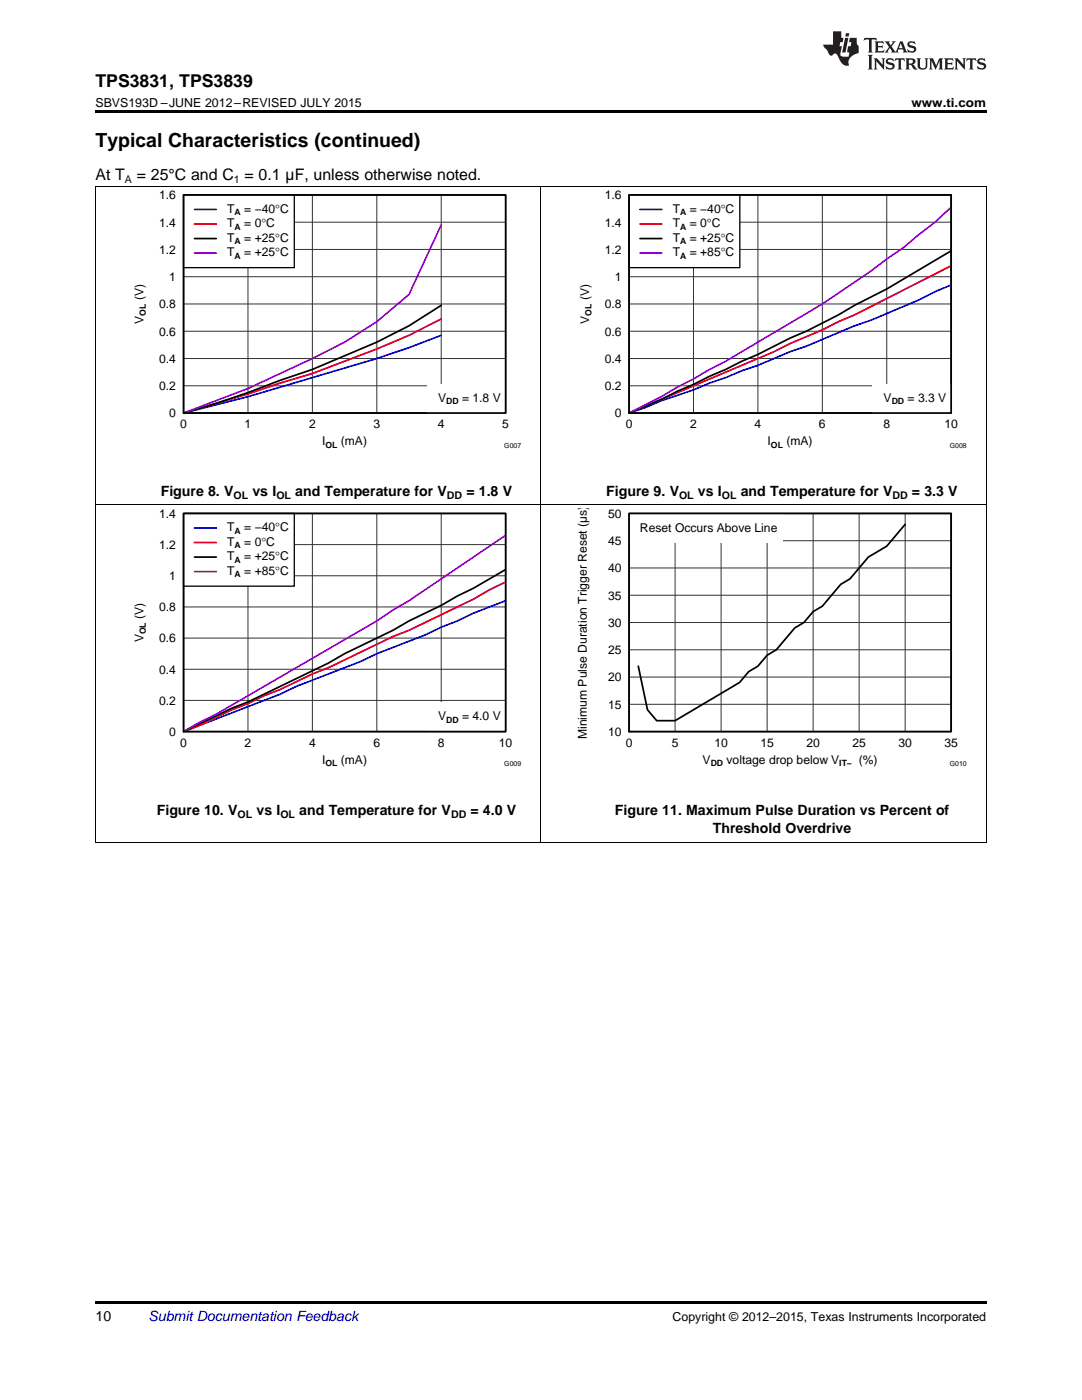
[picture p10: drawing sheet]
<svg xmlns="http://www.w3.org/2000/svg" width="216mm" height="279mm" viewBox="0 0 216 279" stroke-linecap="round" stroke-linejoin="round" font-family="sans-serif">
<path d="M19 168.1h.2zM196.7 168.1h.1zM19 259.7h177.8v.5h-177.8z" fill="#000"/>
<path d="M19.1 100.8v67.3M107.9 100.8v67.3M196.8 100.8v67.3M19 168h177.8" fill="none" stroke="#000" stroke-width=".2"/>
<path d="M36.6 102.5h64.3v43.5h-64.3z" fill="none" stroke="#000" stroke-width=".26"/>
<path d="M36.6 102.5h64.3v43.5h-64.3zM36.6 114.9h64.3M36.6 108.7h64.3M49.5 102.5v43.5M62.3 102.5v43.5M75.2 102.5v43.5M88 102.5v43.5M36.6 139.8h64.3M36.6 133.6h64.3M36.6 127.3h64.3M36.6 121.1h64.3" fill="none" stroke="#333" stroke-width=".2"/>
<path d="M100.9 119.9l-6.4 2.5-9.7 4.3-9.6 3.8-3.2 1.5-12.9 5-3.2 1.5-19.3 7.5" fill="none" stroke="#00f" stroke-width=".35"/>
<path d="M100.9 116.2l-3.2 1.5-3.2 1.9-6.5 3.1-6.4 3.1-3.2 1.2-12.9 6.3-3.2 1.2-6.4 3.1-3.2 1.3-3.2 1.5-3.2 1.3-6.5 3.1-3.2 1.2" fill="none" stroke="#f00" stroke-width=".35"/>
<path d="M100.9 113.7l-6.4 3.7-3.2 1.6-3.3 1.8-6.4 3.1-3.2 1.9-9.6 4.7-3.3 1.8-16 7.8-3.2 1.2-9.7 4.7" fill="none" stroke="#000" stroke-width=".35"/>
<path d="M100.9 106.8l-3.2 2.2a450.1 450.1 0 0 1-25.7 16.8l-28.9 16.8-3.3 1.5-3.2 1.9" fill="none" stroke="#9400d3" stroke-width=".35"/>
<path d="M36.6 102.5h22.1v14.5h-22.1z" fill="#fff"/>
<path d="M36.6 102.5h22.1v14.5h-22.1z" fill="none" stroke="#000" stroke-width=".26"/>
<path d="M38.8 105.4h4.4" fill="none" stroke="#00f" stroke-width=".35"/>
<path d="M38.8 108.3h4.4" fill="none" stroke="#f00" stroke-width=".35"/>
<path d="M38.8 111.2h4.4" fill="none" stroke="#000" stroke-width=".35"/>
<path d="M38.8 114.1h4.4" fill="none" stroke="#9400d3" stroke-width=".35"/>
<path d="M85.2 140.2h15.7v5.8h-15.7z" fill="#fff"/>
<path d="M36.6 102.5h64.3v43.5h-64.3zM180.6 104.6l-3.7 4.4-3.6 2.2-3.7 4.3-1.8 1.1-3.7 4.4-1.9 1.1-1.8 2.1-1.8 1.1-3.7 4.4-1.8 1.1-1.9 2.1-1.8 1.1-1.8 2.2-12.9 7.6h-3.7l-1.8-2.1-1.8-8.8" fill="none" stroke="#000" stroke-width=".35"/>
<path d="M125.5 102.5h64.3v43.5h-64.3z" fill="none" stroke="#000" stroke-width=".26"/>
<g fill="none" stroke="#333" stroke-width=".2">
<path d="M125.5 102.5h64.3v43.5h-64.3zM125.5 118.8h64.3M125.5 113.4h64.3M125.5 107.9h64.3M134.7 102.5v43.5M143.9 102.5v43.5M153.1 102.5v43.5M162.2 102.5v43.5M171.4 102.5v43.5M180.6 102.5v43.5M125.5 135.1h64.3M125.5 129.7h64.3"/>
<path d="M125.5 124.2h64.3M125.5 140.6h64.3"/>
</g>
<path d="M125.5 102.5h30.6v5.8h-30.6z" fill="#fff"/>
<path d="M88 60.9l-6.4 4.1-6.4 3.3-12.9 5.4-19.2 6.8-6.5 1.9M125.5 102.5h64.3v43.5h-64.3z" fill="none" stroke="#000" stroke-width=".35"/>
<path d="M19.1 37.2v63.6M107.9 37.2v63.6M196.8 37.2v63.6M19 100.8h177.8" fill="none" stroke="#000" stroke-width=".2"/>
<path d="M36.6 38.9h64.3v43.5h-64.3z" fill="none" stroke="#000" stroke-width=".26"/>
<path d="M36.6 38.9h64.3v43.5h-64.3zM49.5 38.9v43.5M62.3 38.9v43.5M75.2 38.9v43.5M88 38.9v43.5M36.6 55.2h64.3M36.6 49.8h64.3M36.6 44.3h64.3M36.6 77h64.3M36.6 71.6h64.3M36.6 66.1h64.3M36.6 60.7h64.3" fill="none" stroke="#333" stroke-width=".2"/>
<path d="M88 66.9a235 235 0 0 1-25.7 8.5 339.7 339.7 0 0 1-25.7 7" fill="none" stroke="#00f" stroke-width=".35"/>
<path d="M88 63.7l-6.4 3.2-6.4 2.7-12.9 4.9-6.4 1.9-6.4 2.2-12.9 3.8" fill="none" stroke="#f00" stroke-width=".35"/>
<path d="M88 44.9l-6.4 13.9-6.4 5.4-6.4 4.1-6.5 3.3-12.8 5.9-12.9 4.9" fill="none" stroke="#9400d3" stroke-width=".35"/>
<path d="M36.6 38.9h22.1v14.5h-22.1z" fill="#fff"/>
<path d="M36.6 38.9h22.1v14.5h-22.1z" fill="none" stroke="#000" stroke-width=".26"/>
<path d="M38.8 41.8h4.4" fill="none" stroke="#00f" stroke-width=".35"/>
<path d="M38.8 44.7h4.4" fill="none" stroke="#f00" stroke-width=".35"/>
<path d="M38.8 47.6h4.4" fill="none" stroke="#000" stroke-width=".35"/>
<path d="M38.8 50.5h4.4" fill="none" stroke="#9400d3" stroke-width=".35"/>
<path d="M85.2 76.6h15.7v5.8h-15.7z" fill="#fff"/>
<path d="M36.6 38.9h64.3v43.5h-64.3zM189.8 50.1l-6.4 3.8a113.3 113.3 0 0 1-12.9 7 106.5 106.5 0 0 1-12.8 6.6l-6.5 3.2-3.2 1.4-3.2 1.6-3.2 1.4-9.6 4.6-6.5 2.7" fill="none" stroke="#000" stroke-width=".35"/>
<path d="M125.5 38.9h64.3v43.5h-64.3z" fill="none" stroke="#000" stroke-width=".26"/>
<path d="M125.5 38.9h64.3v43.5h-64.3zM138.4 38.9v43.5M151.2 38.9v43.5M164.1 38.9v43.5M176.9 38.9v43.5M125.5 55.2h64.3M125.5 49.8h64.3M125.5 44.3h64.3M125.5 77h64.3M125.5 71.6h64.3M125.5 66.1h64.3M125.5 60.7h64.3" fill="none" stroke="#333" stroke-width=".2"/>
<path d="M189.8 56.9l-3.2 1.3-3.2 1.6-6.5 2.8-3.2 1.3-3.2 1.1-9.6 4.1-3.2 1.1-6.5 2.7-3.2 1.1-9.6 3.8-6.4 2.2-3.3 1.3-3.2 1.1" fill="none" stroke="#00f" stroke-width=".35"/>
<path d="M189.8 53l-3.2 1.7a416.4 416.4 0 0 1-25.7 12.5l-3.2 1.4-3.3 1.6-28.9 12.2" fill="none" stroke="#f00" stroke-width=".35"/>
<path d="M189.8 41.3l-3.2 3-3.2 2.5-3.2 2.7-9.7 6.8a276.6 276.6 0 0 1-19.3 12l-6.4 3.8-3.2 1.6-3.2 1.9-3.2 1.7-3.2 1.9-6.5 3.2" fill="none" stroke="#9400d3" stroke-width=".35"/>
<path d="M125.5 38.9h22.1v14.5h-22.1z" fill="#fff"/>
<path d="M125.5 38.9h22.1v14.5h-22.1z" fill="none" stroke="#000" stroke-width=".26"/>
<path d="M127.7 41.8h4.4" fill="none" stroke="#00f" stroke-width=".35"/>
<path d="M127.7 44.7h4.4" fill="none" stroke="#f00" stroke-width=".35"/>
<path d="M127.7 47.6h4.4" fill="none" stroke="#000" stroke-width=".35"/>
<path d="M127.7 50.5h4.4" fill="none" stroke="#9400d3" stroke-width=".35"/>
<path d="M174.1 76.6h15.7v5.8h-15.7z" fill="#fff"/>
<path d="M125.5 38.9h64.3v43.5h-64.3z" fill="none" stroke="#000" stroke-width=".35"/>
<path d="M19 37.2h177.8" fill="none" stroke="#000" stroke-width=".2"/>
<path d="M19 22h177.8v.5h-177.8z" fill="#000"/>
<g fill="#231f20">
<path d="M172.5 7.6l-.1 .5 .4-.2h.6v.1v2.1l-.2 .4h.9l-.2-.4v-2.1l.1-.1h.5l.5 .2-.2-.5zM174.5 8.3l.2 .3v1.5l-.2 .4h1.8l.2-.6a1.04 1.04 0 0 1-1.3 .2v-.7h.6l.3 .2v-.6l-.3 .2h-.6v-.6l.8-.1 .4 .3-.2-.5zM176.5 8.3l.9 1.1-.9 1.1h.8l-.2-.2 .4-.7 .5 .7-.2 .2h1.5l-.2-.2 .2-.4h.9l.1 .4-.2 .2h1l-.3-.3-.7-1.9h-.5l-.9 2-.8-1 .9-1h-.8l.1 .3-.4 .5-.3-.6 .1-.2zM179.7 8.6l.4 1h-.7zM181.3 8.4a.63 .63 0 0 0-.2 .7 .63 .63 0 0 0 .6 .4l.6 .2 .1 .2a.75 .75 0 0 1-.7 .4 .75 .75 0 0 1-.6-.5l.1 .7 .1-.1a1.11 1.11 0 0 0 1.5-.6 1.13 1.13 0 0 0-1.2-.8l-.1-.4a1.04 1.04 0 0 1 1.2 .2l-.2-.5-.2 .1-.4-.2zM173.2 10.9l.2 .4v2.2l-.2 .4h1l-.3-.4v-2.2l.3-.4zM174.3 11.6l.3 .4v1.5l-.3 .4h.8l-.2-.4v-1.3l1.5 1.7v-1.9l.2-.4h-.7l.2 .4v.9l-1.1-1.3zM177 11.8a.62 .62 0 0 0-.2 .7 .62 .62 0 0 0 .6 .4l.6 .1 .1 .3a.76 .76 0 0 1-.7 .3 .76 .76 0 0 1-.7-.4l.2 .7 .1-.1a1.11 1.11 0 0 0 1.5-.6 1.13 1.13 0 0 0-1.2-.8l-.1-.4a1.04 1.04 0 0 1 1.2 .2l-.2-.6-.2 .1-.5-.1zM178.7 11.6l-.2 .6a.61 .61 0 0 1 .8-.3v1.6l-.2 .4h.9l-.2-.4v-1.6a.63 .63 0 0 1 .7 .3l-.1-.6zM180.6 11.6l.3 .4v1.5l-.3 .4h1l-.2-.2-.1-.8 .6 .2a.76 .76 0 0 0 1.2 .7l-1-1a.58 .58 0 0 0 .6-.5 .58 .58 0 0 0-.5-.6zM181.4 11.9h.1a.45 .45 0 0 1 .5 .1 .45 .45 0 0 1 .1 .5l-.8 .2zM182.9 11.6l.2 .2a2.17 2.17 0 0 0 .3 1.9 .99 .99 0 0 0 1.6-.6v-1.1l.2-.4h-.7l.2 .2a1.92 1.92 0 0 1-.2 1.8 .6 .6 0 0 1-.9-.5v-1.1l.2-.4zM185.4 11.6l.2 .4v1.5l-.2 .4h.7l-.2-.4v-1.4l.8 1.8 .8-1.8v1.4l-.2 .4h.9l-.2-.4v-1.5l.2-.4h-.8l-.6 1.5-.6-1.5zM188.4 11.6l.2 .4v1.5l-.2 .4h1.8l.1-.6a1.04 1.04 0 0 1-1.2 .1v-.6h.5l.4 .2v-.6l-.4 .2h-.5v-.7h.8l.3 .3-.1-.6zM190.5 11.6l.2 .4v1.5l-.2 .4h.7l-.2-.4v-1.3l1.5 1.7v-1.9l.2-.4h-.7l.2 .4v.9l-1.1-1.3zM192.9 11.6l-.1 .6a.61 .61 0 0 1 .7-.3l.1 1.6-.3 .4h1l-.3-.4 .1-1.6a.63 .63 0 0 1 .7 .3l-.1-.6zM195.2 11.8a.62 .62 0 0 0-.2 .7 .62 .62 0 0 0 .6 .4l.6 .1 .1 .3a.76 .76 0 0 1-.7 .3 .76 .76 0 0 1-.6-.4l.1 .7 .1-.1a1.11 1.11 0 0 0 1.6-.6 1.13 1.13 0 0 0-1.3-.8l-.1-.4a1.04 1.04 0 0 1 1.2 .2l-.1-.6-.2 .1-.5-.1z"/>
<path d="M166.2 6.3v2.6h-1.9v.4l.8 .9a.91 .91 0 0 0 1 .8 .56 .56 0 0 1 .5-.3 .56 .56 0 0 1 .5 .3l.4 .8a1.53 1.53 0 0 0 1.9 1.2 1.54 1.54 0 0 1 1-2.1l.9-.3v-1.4a1.52 1.52 0 0 1-.4-1.6h-1.3l-.2 .8h.5l-.2 .8h-.5l-.1 1v.2l.4 .1-.2 .8a1.93 1.93 0 0 1-1.6-.3l.3-1.8h-.5l.2-.8h.4l.2-.8h-.4v-1.3zM168.6 7.6l-.6 2.9h.7l.6-2.9zM168.8 6.6l-.1 .7h.6l.2-.7z"/>
</g>
<text font-size="3.9" x="19" y="29.3">Typical Characteristics (continued)</text>
<text font-size="3.5" x="19" y="17.3">TPS3831, TPS3839</text>
<g font-size="3.2">
<text x="19" y="36">At T</text>
<text x="27.3" y="36">= 25°C and C = 0.1 µF, unless otherwise noted.</text>
</g>
<g font-size="2.8">
<text x="32.1" y="99.1">Figure 8. V</text>
<text x="50.4" y="99.1">vs I</text>
<text x="58.9" y="99.1">and Temperature for V</text>
<text x="93.1" y="99.1">= 1.8 V</text>
<text x="121" y="99.1">Figure 9. V</text>
<text x="139.3" y="99.1">vs I</text>
<text x="147.8" y="99.1">and Temperature for V</text>
<text x="182" y="99.1">= 3.3 V</text>
<text x="31.3" y="162.6">Figure 10. V</text>
<text x="51.2" y="162.6">vs I</text>
<text x="59.7" y="162.6">and Temperature for V</text>
<text x="93.9" y="162.6">= 4.0 V</text>
<text x="122.7" y="162.6">Figure 11. Maximum Pulse Duration vs Percent of</text>
<text x="142.2" y="166.3">Threshold Overdrive</text>
<text x="19" y="263.6">10</text>
</g>
<text font-size="2.8" fill="#0000c8" x="29.6" y="263.6">Submit Documentation Feedback</text>
<g font-size="2.5">
<text x="19" y="21.4">SBVS193D –JUNE 2012–REVISED JULY 2015</text>
<text x="181.9" y="21.4">www.ti.com</text>
<text x="134.2" y="263.6">Copyright © 2012–2015, Texas Instruments Incorporated</text>
</g>
<g font-size="2.4">
<text x="31.8" y="39.8">1.6</text>
<text x="120.7" y="39.8">1.6</text>
<text x="31.8" y="45.2">1.4</text>
<text x="45.3" y="45.4">T</text>
<text x="45.3" y="42.5">T</text>
<text x="48.7" y="45.4">= 0°C</text>
<text x="48.7" y="42.5">= −40°C</text>
<text x="120.7" y="45.2">1.4</text>
<text x="134.2" y="42.5">T</text>
<text x="134.2" y="45.4">T</text>
<text x="137.6" y="45.4">= 0°C</text>
<text x="137.6" y="42.5">= −40°C</text>
<text x="31.8" y="50.6">1.2</text>
<text x="45.3" y="51.2">T</text>
<text x="45.3" y="48.3">T</text>
<text x="48.7" y="51.2">= +25°C</text>
<text x="48.7" y="48.3">= +25°C</text>
<text x="120.7" y="50.6">1.2</text>
<text x="134.2" y="51.2">T</text>
<text x="134.2" y="48.3">T</text>
<text x="137.6" y="51.2">= +85°C</text>
<text x="137.6" y="48.3">= +25°C</text>
<text x="28.7" y="59.9" transform="rotate(-90 28.7 59.9)">(V)</text>
<text x="33.8" y="56.1">1</text>
<text x="117.6" y="59.9" transform="rotate(-90 117.6 59.9)">(V)</text>
<text x="122.7" y="56.1">1</text>
<text x="28.7" y="64.6" transform="rotate(-90 28.7 64.6)">V</text>
<text x="31.8" y="61.5">0.8</text>
<text x="117.6" y="64.6" transform="rotate(-90 117.6 64.6)">V</text>
<text x="120.7" y="61.5">0.8</text>
<text x="31.8" y="67">0.6</text>
<text x="120.7" y="67">0.6</text>
<text x="31.8" y="77.9">0.2</text>
<text x="31.8" y="72.4">0.4</text>
<text x="120.7" y="77.9">0.2</text>
<text x="120.7" y="72.4">0.4</text>
<text x="33.8" y="83.3">0</text>
<text x="87.4" y="80.2">V</text>
<text x="92.2" y="80.2">= 1.8 V</text>
<text x="122.7" y="83.3">0</text>
<text x="176.3" y="80.2">V</text>
<text x="181.1" y="80.2">= 3.3 V</text>
<text x="36" y="85.4">0</text>
<text x="48.8" y="85.4">1</text>
<text x="61.7" y="85.4">2</text>
<text x="64.3" y="88.9">I</text>
<text x="68" y="88.9">(mA)</text>
<text x="74.5" y="85.4">3</text>
<text x="87.4" y="85.4">4</text>
<text x="100.2" y="85.4">5</text>
<text x="124.9" y="85.4">0</text>
<text x="137.7" y="85.4">2</text>
<text x="150.6" y="85.4">4</text>
<text x="153.2" y="88.9">I</text>
<text x="156.9" y="88.9">(mA)</text>
<text x="163.4" y="85.4">6</text>
<text x="176.3" y="85.4">8</text>
<text x="188.4" y="85.4">10</text>
<text x="31.8" y="103.3">1.4</text>
<text x="45.3" y="106">T</text>
<text x="48.7" y="106">= −40°C</text>
<text x="121.3" y="103.3">50</text>
<text x="127.7" y="106.2">Reset Occurs Above Line</text>
<text x="31.8" y="109.6">1.2</text>
<text x="45.3" y="111.8">T</text>
<text x="45.3" y="108.9">T</text>
<text x="48.7" y="111.8">= +25°C</text>
<text x="48.7" y="108.9">= 0°C</text>
<text x="121.3" y="108.8">45</text>
<text x="33.8" y="115.8">1</text>
<text x="45.3" y="114.8">T</text>
<text x="48.7" y="114.8">= +85°C</text>
<text x="121.3" y="119.7">35</text>
<text x="121.3" y="114.2">40</text>
<text x="28.7" y="123.5" transform="rotate(-90 28.7 123.5)">(V)</text>
<text x="31.8" y="122">0.8</text>
<text x="121.3" y="125.1">30</text>
<text x="28.7" y="128.2" transform="rotate(-90 28.7 128.2)">V</text>
<text x="31.8" y="128.2">0.6</text>
<text x="121.3" y="130.5">25</text>
<text x="31.8" y="134.4">0.4</text>
<text x="121.3" y="136">20</text>
<text x="31.8" y="140.7">0.2</text>
<text x="87.4" y="143.7">V</text>
<text x="92.2" y="143.7">= 4.0 V</text>
<text x="121.3" y="141.4">15</text>
<text x="33.8" y="146.9">0</text>
<text x="36" y="149">0</text>
<text x="48.8" y="149">2</text>
<text x="61.7" y="149">4</text>
<text x="74.5" y="149">6</text>
<text x="87.4" y="149">8</text>
<text x="99.5" y="149">10</text>
<text x="117.1" y="147.5" transform="rotate(-90 117.1 147.5)">Minimum Pulse Duration Trigger Reset (µs)</text>
<text x="121.3" y="146.9">10</text>
<text x="124.9" y="149">0</text>
<text x="134" y="149">5</text>
<text x="142.5" y="149">10</text>
<text x="151.7" y="149">15</text>
<text x="160.9" y="149">20</text>
<text x="170.1" y="149">25</text>
<text x="179.3" y="149">30</text>
<text x="188.4" y="149">35</text>
<text x="64.3" y="152.5">I</text>
<text x="68" y="152.5">(mA)</text>
<text x="140.2" y="152.4">V</text>
<text x="145" y="152.4">voltage drop below V</text>
<text x="171.4" y="152.4">(%)</text>
</g>
<g font-size="2.1">
<text x="24.9" y="36.6">A</text>
<text x="46.7" y="36.6">1</text>
<text x="46.6" y="99.6">OL</text>
<text x="55.1" y="99.6">OL</text>
<text x="89.2" y="99.6">DD</text>
<text x="135.5" y="99.6">OL</text>
<text x="144" y="99.6">OL</text>
<text x="178.1" y="99.6">DD</text>
<text x="47.4" y="163.2">OL</text>
<text x="56" y="163.2">OL</text>
<text x="90" y="163.2">DD</text>
</g>
<g font-size="1.7">
<text x="46.8" y="45.8">A</text>
<text x="46.8" y="42.9">A</text>
<text x="135.7" y="45.8">A</text>
<text x="135.7" y="42.9">A</text>
<text x="46.8" y="51.6">A</text>
<text x="46.8" y="48.7">A</text>
<text x="135.7" y="48.7">A</text>
<text x="135.7" y="51.6">A</text>
<text x="29.1" y="63" transform="rotate(-90 29.1 63)">OL</text>
<text x="118" y="63" transform="rotate(-90 118 63)">OL</text>
<text x="89" y="80.6">DD</text>
<text x="177.9" y="80.6">DD</text>
<text x="64.9" y="89.3">OL</text>
<text x="153.8" y="89.3">OL</text>
<text x="46.8" y="106.5">A</text>
<text x="46.8" y="109.4">A</text>
<text x="46.8" y="112.3">A</text>
<text x="46.8" y="115.2">A</text>
<text x="29.1" y="126.6" transform="rotate(-90 29.1 126.6)">OL</text>
<text x="89" y="144.2">DD</text>
<text x="64.9" y="152.9">OL</text>
<text x="141.8" y="152.9">DD</text>
<text x="167.5" y="152.9">IT−</text>
</g>
<g font-size="1.4">
<text x="100.6" y="89.3">G007</text>
<text x="189.5" y="89.3">G008</text>
<text x="100.6" y="152.9">G009</text>
<text x="189.5" y="152.9">G010</text>
</g>
</svg>
